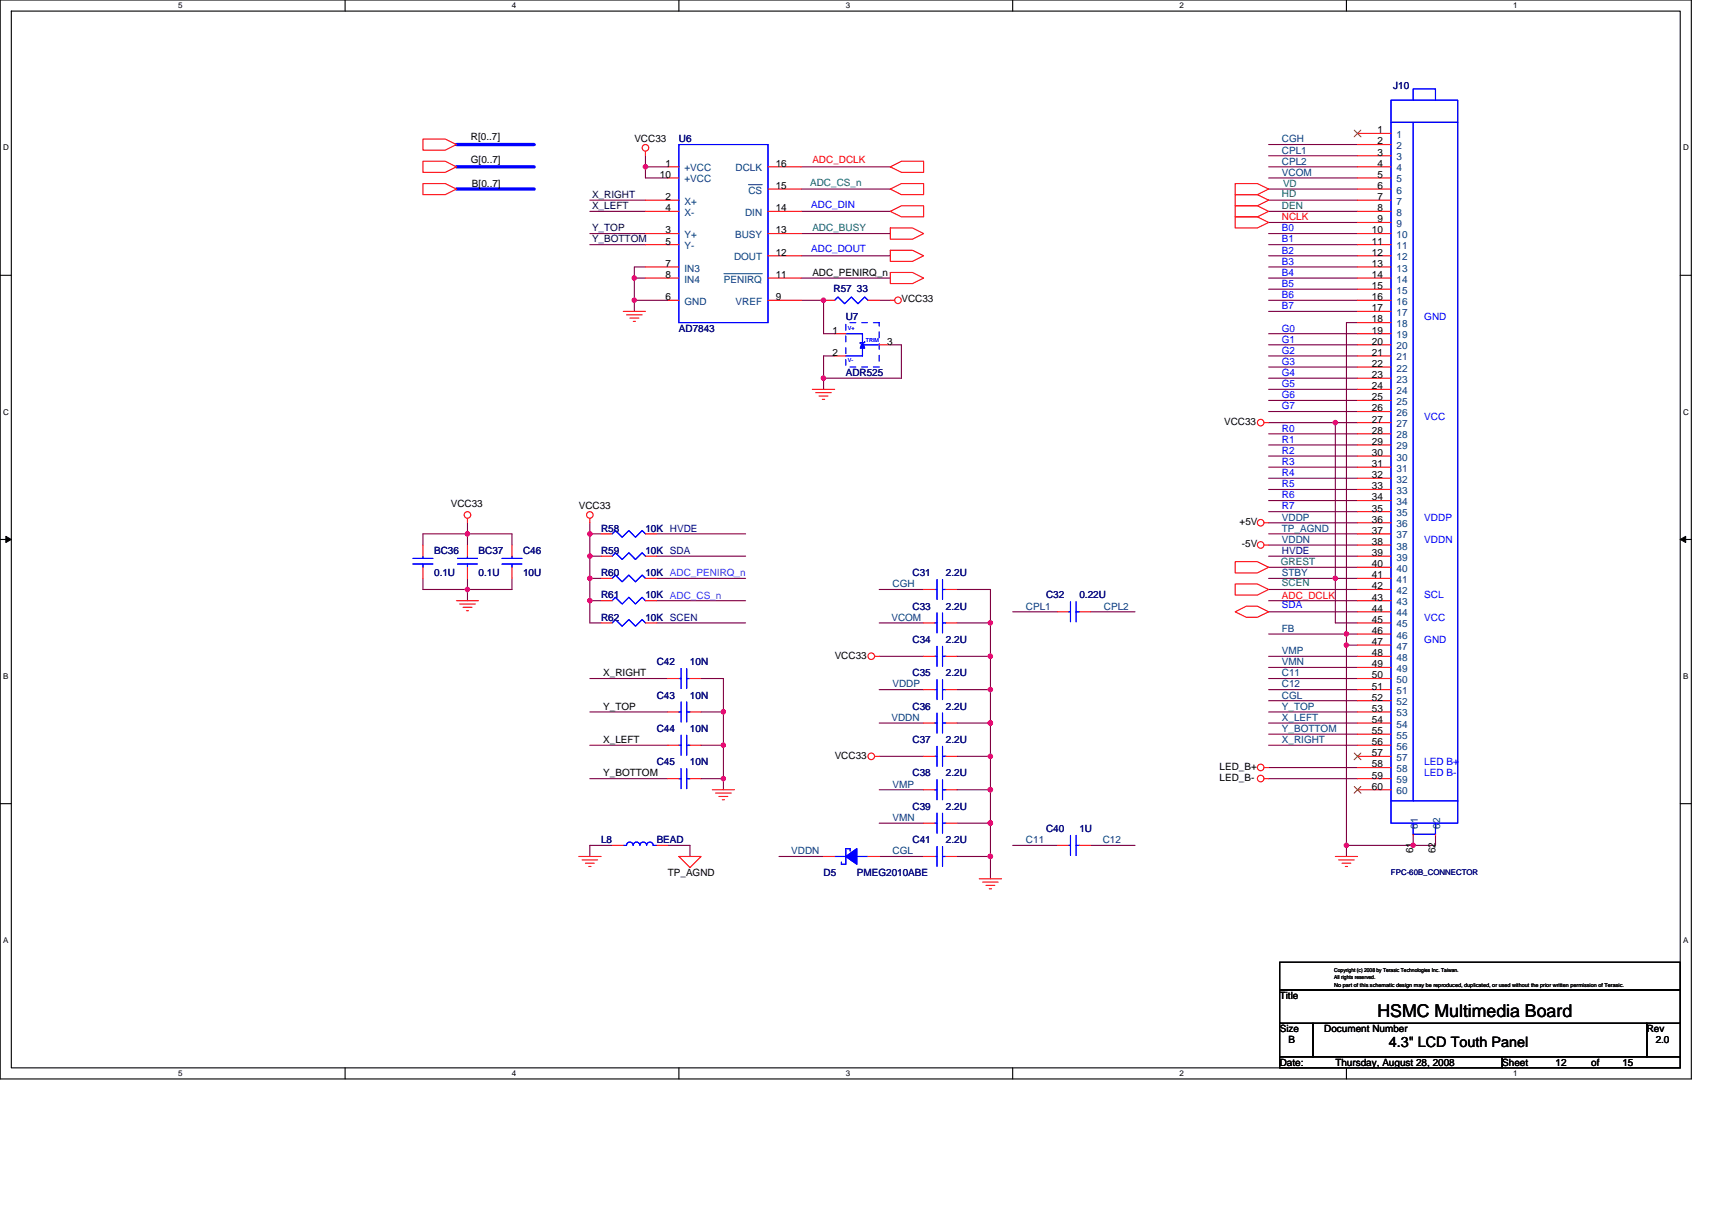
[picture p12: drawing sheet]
<svg xmlns="http://www.w3.org/2000/svg" width="297mm" height="210mm" viewBox="0 0 297 210" stroke-linecap="round" stroke-linejoin="round" font-family="sans-serif">
<path d="M0 0h293.5v187.2h-293.5zM2 1.9h289.5v183.4h-289.5z" fill="none" stroke="#000" stroke-width=".19"/>
<g fill="#fff">
<path d="M30.9 .2h.8v1.6h-.8z"/>
<path d="M30.9 185.5h.8v1.6h-.8z"/>
</g>
<path d="M59.9 0v1.9M59.9 185.3v1.9" fill="none" stroke="#000" stroke-width=".19"/>
<g fill="#fff">
<path d="M88.8 .2h.8v1.6h-.8z"/>
<path d="M88.8 185.5h.8v1.6h-.8z"/>
</g>
<path d="M117.8 0v1.9M117.8 185.3v1.9" fill="none" stroke="#000" stroke-width=".19"/>
<g fill="#fff">
<path d="M146.7 .2h.8v1.6h-.8z"/>
<path d="M146.7 185.5h.8v1.6h-.8z"/>
</g>
<path d="M175.7 0v1.9M175.7 185.3v1.9" fill="none" stroke="#000" stroke-width=".19"/>
<g fill="#fff">
<path d="M204.7 .2h.7v1.6h-.7z"/>
<path d="M204.7 185.5h.7v1.6h-.7z"/>
</g>
<path d="M233.6 0v1.9M233.6 185.3v1.9" fill="none" stroke="#000" stroke-width=".19"/>
<g fill="#fff">
<path d="M262.6 .2h.7v1.6h-.7z"/>
<path d="M262.6 185.5h.7v1.6h-.7z"/>
<path d="M.5 24.8h1v1.6h-1z"/>
<path d="M292 24.8h1v1.6h-1z"/>
<path d="M.5 70.7h1v1.5h-1z"/>
<path d="M292 70.7h1v1.5h-1z"/>
</g>
<path d="M0 47.8h2M291.5 47.8h2" fill="none" stroke="#000" stroke-width=".19"/>
<g fill="#fff">
<path d="M.5 116.5h.9v1.6h-.9z"/>
<path d="M292 116.5h.9v1.6h-.9z"/>
</g>
<path d="M0 93.6h2M291.5 93.6h2" fill="none" stroke="#000" stroke-width=".19"/>
<path d="M1 93.1l1 .5-1 .5zM291.5 93.6l1-.5v1z" fill="#000" stroke="#000" stroke-width=".17"/>
<g fill="#fff">
<path d="M.5 162.4h.9v1.5h-.9z"/>
<path d="M292 162.4h.9v1.5h-.9z"/>
</g>
<path d="M0 139.5h2M291.5 139.5h2M222 167h69.5v4.8h-69.5zM222 171.8h69.5v5.8h-69.5zM222 177.6h5.8v5.8h-5.8zM227.8 177.6h57.9v5.8h-57.9zM285.7 177.6h5.8v5.8h-5.8zM222 183.4h38.6v1.9h-38.6zM260.6 183.4h30.9v1.9h-30.9z" fill="none" stroke="#000" stroke-width=".19"/>
<g fill="none" stroke="#800040" stroke-width=".19">
<path d="M102.3 34.7h9.7M102.3 36.7h9.7M112 29h3.9M112 27v2M112 29v1.9h3.9M139 29h15.5M139 32.8h15.5M139 36.7h15.5M220.1 25.1h15.4M220.1 27h15.4M220.1 29h15.4M220.1 30.9h15.4"/>
<path d="M220.1 32.8h15.4M220.1 34.7h15.4M220.1 36.7h15.4M220.1 38.6h15.4M102.3 40.5h9.7M102.3 42.5h9.7M110.1 48.3h1.9M110.1 52.1v1.9M110.1 48.3v3.8h5.8M112 46.3h-1.9v2M139 48.3h15.5M139 40.5h15.5"/>
<path d="M139 44.4h15.5M139 52.1h3.9v5.8h1.9M152.5 52.1h2M154.5 59.8h1.9v5.8h-13.5M220.1 40.5h15.4M220.1 42.5h15.4M220.1 44.4h15.4M220.1 46.3h15.4M220.1 48.3h15.4M220.1 50.2h15.4M220.1 52.1h15.4M220.1 54h15.4"/>
<path d="M220.1 57.9h15.4M220.1 59.8h15.4M235.5 56h-1.9v54M142.9 65.6v2M144.8 61.8h-1.9v3.8M220.1 73.3h11.6M220.1 61.8h15.4M220.1 63.7h15.4M220.1 65.6h15.4M220.1 67.6h15.4M220.1 69.5h15.4M220.1 71.4h15.4"/>
<path d="M220.1 75.3h15.4M220.1 77.2h15.4M220.1 79.1h15.4M231.7 73.3v27.1M231.7 73.3h3.8M81.1 92.6v2M81.1 92.6h-7.7v2M81.1 92.6h7.7v2M81.1 90.7v1.9M102.3 90.7v1.9h2M102.3 96.5h2M102.3 96.5v3.9"/>
<path d="M102.3 92.6v3.9M113.9 92.6h15.5M113.9 96.5h15.5M220.1 92.6h15.4M220.1 81.1h15.4M220.1 83h15.4M220.1 84.9h15.4M220.1 86.9h15.4M220.1 88.8h15.4M220.1 90.7h15.4M220.1 94.6h15.4M220.1 98.4h15.4"/>
<path d="M220.1 96.5h15.4M73.4 100.4v1.9h7.7M81.1 102.3v1.9M81.1 100.4v1.9M88.8 100.4v1.9h-7.7M102.3 100.4h2M102.3 104.2h2M102.3 117.8h13.6M102.3 104.2v3.9h2M102.3 100.4v3.8M113.9 104.2h15.5M113.9 108.1h15.5"/>
<path d="M113.9 100.4h15.5M121.6 117.8h3.9v5.7M152.5 102.3h7.7M152.5 113.9h7.7M152.5 119.7h7.7M152.5 108.1h7.7M166 102.3h5.8v5.8M166 108.1h5.8M166 119.7h5.8M166 113.9h5.8M171.8 119.7v5.8M171.8 113.9v5.8"/>
<path d="M171.8 108.1v5.8M175.7 106.2h7.7M189.2 106.2h7.7M220.1 100.4h11.6M220.1 110h13.5M220.1 104.2h15.4M220.1 102.3h15.4M220.1 106.2h15.4M220.1 113.9h15.4M220.1 115.8h15.4M220.1 117.8h15.4M220.1 119.7h15.4"/>
<path d="M231.7 100.4v7.7h3.8M231.7 100.4h3.8M233.6 112v34.7M233.6 110v2M233.6 112h1.9M233.6 110h1.9M102.3 129.3h13.6M102.3 123.5h13.6M102.3 135.1h13.6M121.6 123.5h3.9M121.6 129.3h3.9M121.6 135.1h3.9"/>
<path d="M125.5 123.5v5.8M125.5 129.3v5.8M125.5 135.1v2M152.5 131.3h7.7M152.5 137.1h7.7M152.5 125.5h7.7M166 125.5h5.8M166 137.1h5.8M166 131.3h5.8M171.8 131.3v5.8M171.8 137.1v5.8M171.8 125.5v5.8"/>
<path d="M220.1 121.6h15.4M220.1 123.5h15.4M220.1 125.5h15.4M220.1 127.4h15.4M220.1 129.3h15.4M220.1 133.2h15.4M220.1 135.1h15.4M106.2 146.7h-3.9v1.9M115.9 146.7h3.8v1.9M135.2 148.6h7.7M152.5 142.9h7.7M152.5 148.6h7.7"/>
<path d="M166 148.6h5.8M166 142.9h5.8M171.8 148.6v3.9M171.8 142.9v5.7M175.7 146.7h7.7M189.2 146.7h7.7M233.6 146.7v1.9M245.2 144.8v1.9h-11.6M249.1 144.8v1.9h-3.9"/>
</g>
<g fill="#f0f" stroke="#f0f" stroke-width=".19">
<circle cx="231.7" cy="100.4" r=".38"/>
<circle cx="231.7" cy="73.3" r=".38"/>
<circle cx="125.5" cy="135.1" r=".38"/>
<circle cx="102.3" cy="96.5" r=".38"/>
<circle cx="102.3" cy="92.6" r=".38"/>
<circle cx="125.5" cy="123.5" r=".38"/>
<circle cx="171.8" cy="137" r=".38"/>
<circle cx="171.8" cy="131.3" r=".38"/>
<circle cx="171.8" cy="148.6" r=".38"/>
<circle cx="171.8" cy="142.8" r=".38"/>
<circle cx="171.8" cy="125.5" r=".38"/>
<circle cx="125.5" cy="129.3" r=".38"/>
<circle cx="81.1" cy="92.6" r=".38"/>
<circle cx="81.1" cy="102.3" r=".38"/>
<circle cx="112" cy="28.9" r=".38"/>
<circle cx="110" cy="52.1" r=".38"/>
<circle cx="171.8" cy="119.7" r=".38"/>
<circle cx="110" cy="48.2" r=".38"/>
<circle cx="142.9" cy="65.6" r=".38"/>
<circle cx="171.8" cy="108.1" r=".38"/>
<circle cx="171.8" cy="113.9" r=".38"/>
<circle cx="102.3" cy="104.2" r=".38"/>
<circle cx="102.3" cy="100.4" r=".38"/>
<circle cx="233.6" cy="110" r=".38"/>
<circle cx="233.6" cy="146.7" r=".38"/>
<circle cx="245.2" cy="146.7" r=".38"/>
<circle cx="233.6" cy="111.9" r=".38"/>
<circle cx="142.9" cy="52.1" r=".38"/>
</g>
<path d="M79.2 25.1h13.5M79.2 29h13.5M79.2 32.8h13.5" fill="none" stroke="#00f" stroke-width=".57"/>
<g fill="none" stroke="#f00" stroke-width=".19">
<path d="M73.4 24.1h3.9l1.9 1-1.9 1h-3.9zM73.4 28h3.9l1.9 1-1.9 .9h-3.9zM73.4 31.9h3.9l1.9 .9-1.9 1h-3.9zM112 26.2v.8M112 34.7h5.8M112 36.7h5.8M115.9 29h1.9M115.9 30.9h1.9M133.2 29h5.8M133.2 32.8h5.8M133.2 36.7h5.8M154.5 39.6h3.8l1.9 .9-1.9 1h-3.8z"/>
<path d="M154.5 36.7l1.9-1h3.8v1.9h-3.8zM154.5 29l1.9-1h3.8v1.9h-3.8zM154.5 32.8l1.9-.9h3.8v1.9h-3.8zM214.3 37.6h3.9l1.9 1-1.9 1h-3.9zM214.3 35.7h3.9l1.9 1-1.9 .9h-3.9zM214.3 33.8h3.9l1.9 .9-1.9 1h-3.9zM214.3 31.9h3.9l1.9 .9-1.9 1h-3.9zM235.5 23.2h5.8M235.5 25.1h5.8M235.5 27h5.8M235.5 29h5.8M235.5 30.9h5.8"/>
<path d="M235.5 32.8h5.8M235.5 34.7h5.8M235.5 36.7h5.8M235.5 38.6h5.8M108.1 54h3.9M108.7 54.6h2.7M109.3 55.2h1.5M109.9 55.8h.4M112 40.5h5.8M112 42.5h5.8M112 46.3h5.8M112 48.3h5.8"/>
<path d="M115.9 52.1h1.9M133.2 52.1h5.8M133.2 40.5h5.8M133.2 44.4h5.8M133.2 48.3h5.8M142.9 52.1h1.9M144.8 57.9h1.9M150.6 52.1h1.9M152.5 59.8h2M154.5 47.3h3.8l1.9 1-1.9 .9h-3.8zM154.5 43.4h3.8l1.9 1-1.9 1h-3.8zM154.5 52.1h.7"/>
<path d="M235.5 52.1h5.8M235.5 40.5h5.8M235.5 42.5h5.8M235.5 44.4h5.8M235.5 46.3h5.8M235.5 48.3h5.8M235.5 50.2h5.8M235.5 54h5.8M235.5 56h5.8M235.5 57.9h5.8M235.5 59.8h5.8M140.9 67.6h3.9"/>
<path d="M141.5 68.1h2.7M142.1 68.7h1.6M142.7 69.3h.4M144.8 61.8h1.9M219.3 73.3h.8M235.5 61.8h5.8M235.5 63.7h5.8M235.5 65.6h5.8M235.5 67.6h5.8M235.5 69.5h5.8M235.5 71.4h5.8M235.5 73.3h5.8"/>
<path d="M235.5 75.3h5.8M235.5 77.2h5.8M235.5 79.1h5.8M73.4 94.6v1.9M73.4 98.4v2M81.1 90v.7M81.1 94.6v1.9M81.1 98.4v2M88.8 94.6v1.9M88.8 98.4v2M102.3 90v.7M104.3 92.6h1.9"/>
<path d="M104.3 96.5h1.9M112 92.6h1.9M112 96.5h1.9M214.3 97.5h3.9l1.9 .9-1.9 1h-3.9zM219.3 90.7h.8M219.3 94.6h.8M235.5 81.1h5.8M235.5 83h5.8M235.5 84.9h5.8M235.5 86.9h5.8M235.5 88.8h5.8M235.5 90.7h5.8"/>
<path d="M235.5 92.6h5.8M235.5 94.6h5.8M235.5 96.5h5.8M235.5 98.4h5.8M79.2 104.2h3.8M79.8 104.8h2.7M80.3 105.4h1.6M80.9 106h.4M104.3 100.4h1.9M104.3 104.2h1.9M104.3 108.1h1.9M112 100.4h1.9"/>
<path d="M112 104.2h1.9M112 108.1h1.9M115.9 117.8h1.9M119.7 117.8h1.9M151.8 113.9h.7M160.2 119.7h2M160.2 113.9h2M160.2 102.3h2M160.2 108.1h2M164.1 119.7h1.9M164.1 113.9h1.9M164.1 102.3h1.9"/>
<path d="M164.1 108.1h1.9M183.4 106.2h2M187.3 106.2h1.9M214.3 106.2l1.9-1h2l1.9 1-1.9 .9h-2zM214.3 101.3h3.9l1.9 1-1.9 1h-3.9zM235.5 119.7h5.8M235.5 113.9h5.8M235.5 100.4h5.8M235.5 102.3h5.8M235.5 104.2h5.8M235.5 106.2h5.8M235.5 108.1h5.8"/>
<path d="M235.5 110h5.8M235.5 112h5.8M235.5 115.8h5.8M235.5 117.8h5.8M115.9 123.5h1.9M115.9 129.3h1.9M115.9 135.1h1.9M119.7 123.5h1.9M119.7 129.3h1.9M119.7 135.1h1.9M123.6 137.1h3.8M124.2 137.6h2.7"/>
<path d="M124.7 138.2h1.6M125.3 138.8h.4M151.8 131.3h.7M160.2 131.3h2M160.2 125.5h2M160.2 137.1h2M164.1 131.3h1.9M164.1 125.5h1.9M164.1 137.1h1.9M219.3 133.2h.8M219.3 135.1h.8M235.5 131.3h5.8"/>
<path d="M235.5 125.5h5.8M235.5 123.5h5.8M235.5 121.6h5.8M235.5 127.4h5.8M235.5 129.3h5.8M235.5 133.2h5.8M235.5 135.1h5.8M235.5 137.1h5.8M100.4 148.6h3.9M101 149.2h2.7M101.6 149.8h1.5M102.1 150.4h.4"/>
<path d="M106.2 146.7h1.9M113.9 146.7h2M117.8 148.6h3.8l-1.9 2zM142.9 148.6h1.9M150.6 148.6h1.9M160.2 148.6h2M160.2 142.9h2M164.1 148.6h1.9M164.1 142.9h1.9M169.9 152.5h3.9M170.5 153.1h2.7M171.1 153.6h1.5"/>
<path d="M171.6 154.2h.4M183.4 146.7h2M187.3 146.7h1.9M231.7 148.6h3.8M232.3 149.2h2.7M232.9 149.8h1.5M233.4 150.4h.4M245.2 144.8h.1M249.1 144.8h.1"/>
<circle cx="112" cy="25.7" r=".57"/>
<circle cx="155.8" cy="52.1" r=".57"/>
<circle cx="218.7" cy="73.3" r=".57"/>
<circle cx="81.1" cy="89.4" r=".57"/>
<circle cx="102.3" cy="89.4" r=".57"/>
<circle cx="218.7" cy="90.7" r=".57"/>
<circle cx="218.7" cy="94.6" r=".57"/>
<circle cx="151.2" cy="113.9" r=".57"/>
<circle cx="151.2" cy="131.3" r=".57"/>
<circle cx="218.7" cy="133.2" r=".57"/>
<circle cx="218.7" cy="135.1" r=".57"/>
</g>
<g fill="none" stroke="#00f" stroke-width=".19">
<path d="M245.2 17.4v-2h3.9v2M117.8 25.1h15.4v30.9h-15.4zM241.3 21.2v-3.8h11.6v3.8M241.3 21.2h11.6v117.8h-11.6zM245.2 21.2v117.8M144.8 52.1l.6-.6 1.2 1.2 1.1-1.2 1.2 1.2 1.1-1.2 .6 .6M146.7 57.9h2.9v3.9h-2.9M149.6 59.8h2.9M150 59.3v.2h-.7v.1M71.6 97.9h3.5M71.6 96.9h3.5M73.4 96.5v.4"/>
<path d="M73.4 97.9v.5M79.4 97.9h3.4M79.4 96.9h3.4M81.1 96.5v.4M81.1 97.9v.5M87.1 97.9h3.5M87.1 96.9h3.5M88.8 96.5v.4M88.8 97.9v.5M106.2 96.5l.6-.6 1.1 1.2 1.2-1.2 1.2 1.2 1.1-1.2 .6 .6M106.2 92.6l.6-.5 1.1 1.1 1.2-1.1 1.2 1.1 1.1-1.1 .6 .5M106.2 108.1l.6-.6 1.1 1.2 1.2-1.2 1.2 1.2 1.1-1.2 .6 .6"/>
<path d="M106.2 100.4l.6-.6 1.1 1.2 1.2-1.2 1.2 1.2 1.1-1.2 .6 .6M106.2 104.2l.6-.5 1.1 1.1 1.2-1.1 1.2 1.1 1.1-1.1 .6 .5M117.8 117.8h.4M118.2 116v3.5M119.1 117.8h.6M119.1 116v3.5M162.2 119.7h.4M162.2 113.9h.4M162.2 108.1h.4M162.2 102.3h.4M162.6 117.9v3.5M162.6 112.2v3.4"/>
<path d="M162.6 106.4v3.4M162.6 100.6v3.4M163.5 119.7h.6M163.5 113.9h.6M163.5 108.1h.6M163.5 102.3h.6M163.5 117.9v3.5M163.5 112.2v3.4M163.5 106.4v3.4M163.5 100.6v3.4M185.4 106.2h.3M185.7 104.4v3.5"/>
<path d="M186.7 106.2h.6M186.7 104.4v3.5M117.8 123.5h.4M117.8 135.1h.4M117.8 129.3h.4M118.2 121.8v3.5M118.2 133.4v3.5M118.2 127.6v3.5M119.1 123.5h.6M119.1 135.1h.6M119.1 129.3h.6M119.1 121.8v3.5"/>
<path d="M119.1 133.4v3.5M119.1 127.6v3.5M162.2 131.3h.4M162.2 125.5h.4M162.2 137.1h.4M162.6 129.5v3.5M162.6 123.7v3.5M162.6 135.3v3.5M163.5 131.3h.6M163.5 125.5h.6M163.5 137.1h.6M163.5 129.5v3.5"/>
<path d="M163.5 123.7v3.5M163.5 135.3v3.5M241.3 139v3.9h11.6v-3.9M111 146.7a.57 .57 0 0 0-.6-.6 .57 .57 0 0 0-.5 .6 .58 .58 0 0 0-.6-.6 .58 .58 0 0 0-.6 .6h-.6M111 146.7a.57 .57 0 0 1 .6-.6 .57 .57 0 0 1 .6 .6M112.2 146.7a.56 .56 0 0 1 .6-.6 .56 .56 0 0 1 .5 .6h.6M144.8 148.6h1.9M147.5 147.7v-.4h-.8v2.7h-.7v-.4M148.7 148.6h1.9M162.2 148.6h.4M162.2 142.9h.4M162.6 146.9v3.5"/>
<path d="M162.6 141.1v3.5M163.5 148.6h.6M163.5 142.9h.6M163.5 146.9v3.5M163.5 141.1v3.5M185.4 146.7h.3M185.7 145v3.4M186.7 146.7h.6M186.7 145v3.4M245.2 142.9v1.9h3.9v-1.9"/>
</g>
<g fill="#00f" stroke="#00f" stroke-width=".19">
<path d="M146.7 148.6l2-1.3v2.7z" fill-rule="evenodd"/>
<path d="M146.7 148.6l2-1.3v2.7z" fill-rule="evenodd"/>
<path d="M149.6 59.5l.4 .9h-.7z" fill-rule="evenodd"/>
<path d="M149.6 59.5l.4 .9h-.7z" fill-rule="evenodd"/>
</g>
<path d="M235 22.6l1.1 1.1M236.1 22.6l-1.2 1.1M235 130.7l1.1 1.1M235 136.5l1.1 1.1M236.1 130.7l-1.2 1.1M236.1 136.5l-1.2 1.1" fill="none" stroke="#804000" stroke-width=".17"/>
<path d="M129.9 32h2.4M125.6 47.5h6.7" fill="none" stroke="#004080" stroke-width=".17"/>
<path d="M146.7 56h5.8v7.7h-5.8z" fill="none" stroke="#fff" stroke-width=".17" stroke-dasharray="1 1 1 1 1 1 1 1"/>
<path d="M146.7 56h5.8v7.7h-5.8z" fill="none" stroke="#00f" stroke-width=".17" stroke-dasharray="1 1 1 1 1 1 1 1"/>
<text font-size="3.1" x="239" y="176.5">HSMC Multimedia Board</text>
<text font-size="2.5" x="241" y="181.8">4.3&quot; LCD Touth Panel</text>
<g font-size="1.7" fill="#000080">
<text x="241.7" y="15.4">J10</text>
<text x="117.8" y="24.7">U6</text>
<text x="144.6" y="50.8">R57 33</text>
<text x="117.8" y="57.5">AD7843</text>
<text x="146.7" y="55.6">U7</text>
<text x="146.7" y="65.2">ADR525</text>
<text x="104.3" y="92.3">R58</text>
<text x="112" y="92.3">10K HVDE</text>
<text x="75.3" y="96.1">BC36</text>
<text x="75.3" y="100">0.1U</text>
<text x="83" y="96.1">BC37</text>
<text x="83" y="100">0.1U</text>
<text x="90.8" y="96.1">C46</text>
<text x="90.8" y="100">10U</text>
<text x="104.3" y="96.1">R59</text>
<text x="104.3" y="100">R60</text>
<text x="112" y="96.1">10K SDA</text>
<text x="112" y="100">10K ADC_PENIRQ_n</text>
<text x="158.3" y="100">C31</text>
<text x="164.1" y="100">2.2U</text>
<text x="104.3" y="107.7">R62</text>
<text x="104.3" y="103.8">R61</text>
<text x="112" y="107.7">10K SCEN</text>
<text x="112" y="103.8">10K ADC_CS_n</text>
<text x="158.3" y="105.8">C33</text>
<text x="164.1" y="105.8">2.2U</text>
<text x="181.5" y="103.8">C32</text>
<text x="187.3" y="103.8">0.22U</text>
<text x="158.3" y="111.6">C34</text>
<text x="164.1" y="111.6">2.2U</text>
<text x="113.9" y="115.4">C42</text>
<text x="119.7" y="115.4">10N</text>
<text x="158.3" y="117.4">C35</text>
<text x="164.1" y="117.4">2.2U</text>
<text x="113.9" y="121.2">C43</text>
<text x="119.7" y="121.2">10N</text>
<text x="158.3" y="123.1">C36</text>
<text x="164.1" y="123.1">2.2U</text>
<text x="113.9" y="127">C44</text>
<text x="119.7" y="127">10N</text>
<text x="158.3" y="128.9">C37</text>
<text x="164.1" y="128.9">2.2U</text>
<text x="113.9" y="132.8">C45</text>
<text x="119.7" y="132.8">10N</text>
<text x="158.3" y="134.7">C38</text>
<text x="164.1" y="134.7">2.2U</text>
<text x="158.3" y="140.5">C39</text>
<text x="164.1" y="140.5">2.2U</text>
<text x="104.3" y="146.3">L8</text>
<text x="113.9" y="146.3">BEAD</text>
<text x="158.3" y="146.3">C41</text>
<text x="164.1" y="146.3">2.2U</text>
<text x="181.5" y="144.4">C40</text>
<text x="187.3" y="144.4">1U</text>
<text x="142.9" y="152.1">D5</text>
<text x="148.7" y="152.1">PMEG2010ABE</text>
</g>
<g font-size="1.7">
<text x="239" y="23.1">1</text>
<text x="81.7" y="24.3">R[0..7]</text>
<text x="81.7" y="28.4">G[0..7]</text>
<text x="110.1" y="24.7">VCC33</text>
<text x="115.5" y="28.9">1</text>
<text x="134.6" y="28.9">16</text>
<text x="239" y="25.1">2</text>
<text x="239" y="27">3</text>
<text x="239" y="28.9">4</text>
<text x="81.9" y="32.4">B[0..7]</text>
<text x="114.5" y="30.9">10</text>
<text x="115.5" y="34.7">2</text>
<text x="134.6" y="32.8">15</text>
<text x="239" y="30.9">5</text>
<text x="239" y="32.8">6</text>
<text x="239" y="34.7">7</text>
<text x="115.5" y="40.5">3</text>
<text x="115.5" y="36.7">4</text>
<text x="134.6" y="40.5">13</text>
<text x="134.6" y="36.7">14</text>
<text x="238" y="40.5">10</text>
<text x="239" y="36.7">8</text>
<text x="239" y="38.6">9</text>
<text x="115.5" y="42.4">5</text>
<text x="115.5" y="46.3">7</text>
<text x="134.6" y="44.4">12</text>
<text x="140.9" y="47.9">ADC_PENIRQ_n</text>
<text x="238" y="42.4">11</text>
<text x="238" y="44.4">12</text>
<text x="238" y="46.3">13</text>
<text x="115.5" y="48.2">8</text>
<text x="115.5" y="52.1">6</text>
<text x="134.6" y="48.2">11</text>
<text x="134.6" y="52.1">9</text>
<text x="156.4" y="52.5">VCC33</text>
<text x="238" y="48.2">14</text>
<text x="238" y="50.2">15</text>
<text x="238" y="52.1">16</text>
<text x="144.4" y="57.9">1</text>
<text x="153.9" y="59.8">3</text>
<text x="238" y="54">17</text>
<text x="238" y="56">18</text>
<text x="238" y="57.9">19</text>
<text x="238" y="59.8">20</text>
<text x="144.4" y="61.7">2</text>
<text x="238" y="61.7">21</text>
<text x="238" y="63.7">22</text>
<text x="238" y="65.6">23</text>
<text x="238" y="67.5">24</text>
<text x="238" y="69.5">25</text>
<text x="238" y="71.4">26</text>
<text x="212.4" y="73.7">VCC33</text>
<text x="238" y="73.3">27</text>
<text x="238" y="75.3">28</text>
<text x="238" y="77.2">29</text>
<text x="238" y="79.1">30</text>
<text x="238" y="81">31</text>
<text x="238" y="83">32</text>
<text x="78.2" y="88">VCC33</text>
<text x="100.4" y="88.4">VCC33</text>
<text x="238" y="84.9">33</text>
<text x="238" y="86.8">34</text>
<text x="238" y="88.8">35</text>
<text x="215.1" y="91.1">+5V</text>
<text x="215.5" y="95">-5V</text>
<text x="238" y="90.7">36</text>
<text x="238" y="92.6">37</text>
<text x="238" y="94.6">38</text>
<text x="238" y="96.5">39</text>
<text x="238" y="98.4">40</text>
<text x="238" y="100.4">41</text>
<text x="238" y="102.3">42</text>
<text x="238" y="104.2">43</text>
<text x="238" y="106.2">44</text>
<text x="238" y="108.1">45</text>
<text x="238" y="110">46</text>
<text x="238" y="111.9">47</text>
<text x="238" y="113.9">48</text>
<text x="104.7" y="117.4">X_RIGHT</text>
<text x="144.8" y="114.3">VCC33</text>
<text x="238" y="115.8">49</text>
<text x="238" y="117.7">50</text>
<text x="238" y="119.7">51</text>
<text x="104.7" y="123.2">Y_TOP</text>
<text x="238" y="121.6">52</text>
<text x="238" y="123.5">53</text>
<text x="238" y="125.5">54</text>
<text x="104.7" y="128.9">X_LEFT</text>
<text x="144.8" y="131.7">VCC33</text>
<text x="238" y="127.4">55</text>
<text x="238" y="129.3">56</text>
<text x="238" y="131.2">57</text>
<text x="104.7" y="134.7">Y_BOTTOM</text>
<text x="211.6" y="133.6">LED_B+</text>
<text x="211.6" y="135.5">LED_B-</text>
<text x="238" y="133.2">58</text>
<text x="238" y="135.1">59</text>
<text x="238" y="137">60</text>
<text x="245.2" y="148" transform="rotate(-90 245.2 148)">61</text>
<text x="249" y="148" transform="rotate(-90 249 148)">62</text>
<text x="115.9" y="152.1">TP_AGND</text>
<text x="222" y="173.4">Title</text>
<text x="222" y="179.1">Size</text>
<text x="229.8" y="179.1">Document Number</text>
<text x="285.7" y="179.1">Rev</text>
<text x="222" y="184.9">Date:</text>
<text x="223.6" y="181.1">B</text>
<text x="231.7" y="184.9">Thursday, August 28, 2008</text>
<text x="260.6" y="184.9">Sheet</text>
<text x="269.9" y="184.9">12</text>
<text x="276.1" y="184.9">of</text>
<text x="281.5" y="184.9">15</text>
<text x="287.3" y="181.1">2.0</text>
</g>
<g font-size="1.7" fill="#004080">
<text x="242.3" y="23.9">1</text>
<text x="118.8" y="29.7">+VCC</text>
<text x="127.6" y="29.7">DCLK</text>
<text x="222.4" y="24.7">CGH</text>
<text x="222.4" y="26.6">CPL1</text>
<text x="222.4" y="28.6">CPL2</text>
<text x="242.3" y="25.9">2</text>
<text x="242.3" y="27.8">3</text>
<text x="242.3" y="29.7">4</text>
<text x="118.8" y="35.5">X+</text>
<text x="118.8" y="31.7">+VCC</text>
<text x="129.9" y="33.6">CS</text>
<text x="222.4" y="30.5">VCOM</text>
<text x="242.3" y="31.7">5</text>
<text x="242.3" y="33.6">6</text>
<text x="242.3" y="35.5">7</text>
<text x="118.8" y="41.3">Y+</text>
<text x="118.8" y="37.5">X-</text>
<text x="127.5" y="41.3">BUSY</text>
<text x="129.3" y="37.5">DIN</text>
<text x="242.3" y="37.5">8</text>
<text x="242.3" y="39.4">9</text>
<text x="242.3" y="41.3">10</text>
<text x="118.8" y="43.2">Y-</text>
<text x="118.8" y="47.1">IN3</text>
<text x="127.4" y="45.2">DOUT</text>
<text x="242.3" y="43.2">11</text>
<text x="242.3" y="45.2">12</text>
<text x="242.3" y="47.1">13</text>
<text x="118.8" y="49">IN4</text>
<text x="118.8" y="52.9">GND</text>
<text x="125.6" y="49">PENIRQ</text>
<text x="127.6" y="52.9">VREF</text>
<text x="242.3" y="49">14</text>
<text x="242.3" y="51">15</text>
<text x="242.3" y="52.9">16</text>
<text x="242.3" y="54.8">17</text>
<text x="242.3" y="56.8">18</text>
<text x="242.3" y="58.7">19</text>
<text x="242.3" y="60.6">20</text>
<text x="242.3" y="62.5">21</text>
<text x="242.3" y="64.5">22</text>
<text x="242.3" y="66.4">23</text>
<text x="242.3" y="68.3">24</text>
<text x="242.3" y="70.3">25</text>
<text x="242.3" y="72.2">26</text>
<text x="242.3" y="74.1">27</text>
<text x="242.3" y="76.1">28</text>
<text x="242.3" y="78">29</text>
<text x="242.3" y="79.9">30</text>
<text x="242.3" y="81.9">31</text>
<text x="242.3" y="83.8">32</text>
<text x="242.3" y="85.7">33</text>
<text x="242.3" y="87.7">34</text>
<text x="242.3" y="89.6">35</text>
<text x="222.4" y="92.3">TP_AGND</text>
<text x="222.4" y="90.3">VDDP</text>
<text x="222.4" y="94.2">VDDN</text>
<text x="242.3" y="91.5">36</text>
<text x="242.3" y="93.4">37</text>
<text x="242.3" y="95.4">38</text>
<text x="154.9" y="101.9">CGH</text>
<text x="222.4" y="100">STBY</text>
<text x="242.3" y="97.3">39</text>
<text x="242.3" y="99.2">40</text>
<text x="242.3" y="101.2">41</text>
<text x="154.7" y="107.7">VCOM</text>
<text x="178" y="105.8">CPL1</text>
<text x="191.5" y="105.8">CPL2</text>
<text x="242.3" y="103.1">42</text>
<text x="242.3" y="105">43</text>
<text x="242.3" y="107">44</text>
<text x="222.4" y="113.5">VMP</text>
<text x="222.4" y="109.6">FB</text>
<text x="242.3" y="108.9">45</text>
<text x="242.3" y="110.8">46</text>
<text x="242.3" y="112.7">47</text>
<text x="154.9" y="119.3">VDDP</text>
<text x="222.4" y="115.4">VMN</text>
<text x="222.4" y="117.4">C11</text>
<text x="222.4" y="119.3">C12</text>
<text x="242.3" y="114.7">48</text>
<text x="242.3" y="116.6">49</text>
<text x="242.3" y="118.5">50</text>
<text x="154.7" y="125.1">VDDN</text>
<text x="222.4" y="121.2">CGL</text>
<text x="222.4" y="123.2">Y_TOP</text>
<text x="222.4" y="125.1">X_LEFT</text>
<text x="242.3" y="120.5">51</text>
<text x="242.3" y="122.4">52</text>
<text x="242.3" y="124.3">53</text>
<text x="222.4" y="127">Y_BOTTOM</text>
<text x="222.4" y="128.9">X_RIGHT</text>
<text x="242.3" y="126.3">54</text>
<text x="242.3" y="128.2">55</text>
<text x="242.3" y="130.1">56</text>
<text x="154.9" y="136.7">VMP</text>
<text x="242.3" y="132">57</text>
<text x="242.3" y="134">58</text>
<text x="242.3" y="135.9">59</text>
<text x="242.3" y="137.8">60</text>
<text x="154.9" y="142.5">VMN</text>
<text x="246" y="143.8" transform="rotate(-90 246 143.8)">61</text>
<text x="249.9" y="143.8" transform="rotate(-90 249.9 143.8)">62</text>
<text x="137.3" y="148.3">VDDN</text>
<text x="154.9" y="148.3">CGL</text>
<text x="178" y="146.3">C11</text>
<text x="191.3" y="146.3">C12</text>
</g>
<g font-size="1.7" fill="#f00">
<text x="140.9" y="28.4">ADC_DCLK</text>
<text x="222.4" y="38.2">NCLK</text>
<text x="222.4" y="103.9">ADC_DCLK</text>
</g>
<g font-size="1.7" fill="#000040">
<text x="102.7" y="34.4">X_RIGHT</text>
<text x="102.7" y="36.3">X_LEFT</text>
<text x="102.7" y="40.2">Y_TOP</text>
<text x="102.7" y="42.1">Y_BOTTOM</text>
</g>
<g font-size="1.7" fill="#008040">
<text x="140.6" y="32.2">ADC_CS_n</text>
<text x="222.4" y="34.2">HD</text>
<text x="222.6" y="32.4">VD</text>
<text x="140.9" y="40.2">ADC_BUSY</text>
<text x="222.4" y="36.3">DEN</text>
<text x="222.2" y="98.1">GREST</text>
<text x="222.4" y="101.7">SCEN</text>
</g>
<g font-size="1.7" fill="#00f">
<text x="140.8" y="36.1">ADC_DIN</text>
<text x="222.4" y="40.2">B0</text>
<text x="140.8" y="43.8">ADC_DOUT</text>
<text x="222.4" y="42.1">B1</text>
<text x="222.4" y="44">B2</text>
<text x="222.4" y="46">B3</text>
<text x="222.4" y="47.9">B4</text>
<text x="222.4" y="49.8">B5</text>
<text x="222.4" y="51.7">B6</text>
<text x="222.4" y="53.7">B7</text>
<text x="222.4" y="57.5">G0</text>
<text x="222.4" y="59.5">G1</text>
<text x="247.1" y="55.6">GND</text>
<text x="222.4" y="61.4">G2</text>
<text x="222.4" y="63.3">G3</text>
<text x="222.4" y="65.3">G4</text>
<text x="222.4" y="67.2">G5</text>
<text x="222.4" y="69.1">G6</text>
<text x="222.4" y="71">G7</text>
<text x="222.4" y="74.9">R0</text>
<text x="222.4" y="76.8">R1</text>
<text x="247.1" y="73">VCC</text>
<text x="222.4" y="78.8">R2</text>
<text x="222.4" y="80.7">R3</text>
<text x="222.4" y="82.6">R4</text>
<text x="222.4" y="84.6">R5</text>
<text x="222.4" y="86.5">R6</text>
<text x="222.4" y="88.4">R7</text>
<text x="247.1" y="90.3">VDDP</text>
<text x="247.1" y="94.2">VDDN</text>
<text x="222.4" y="105.6">SDA</text>
<text x="247.1" y="107.7">VCC</text>
<text x="247.1" y="103.8">SCL</text>
<text x="247.1" y="111.6">GND</text>
<text x="247.1" y="134.7">LED B-</text>
<text x="247.1" y="132.8">LED B+</text>
</g>
<text font-size="1.7" fill="#0000a0" x="222.4" y="96.1">HVDE</text>
<g font-size="1.4">
<text x="30.9" y="1.5">5</text>
<text x="88.8" y="1.5">4</text>
<text x="146.7" y="1.5">3</text>
<text x="204.7" y="1.5">2</text>
<text x="262.6" y="1.5">1</text>
<text x=".5" y="26.1">D</text>
<text x="292" y="26.1">D</text>
<text x=".5" y="71.9">C</text>
<text x="292" y="71.9">C</text>
<text x=".5" y="117.8">B</text>
<text x="292" y="117.8">B</text>
<text x=".5" y="163.6">A</text>
<text x="292" y="163.6">A</text>
<text x="30.9" y="186.8">5</text>
<text x="88.8" y="186.8">4</text>
<text x="146.7" y="186.8">3</text>
<text x="204.7" y="186.8">2</text>
<text x="262.6" y="186.8">1</text>
</g>
<text font-size="1.4" fill="#000080" x="241.3" y="151.8">FPC-60B_CONNECTOR</text>
<g font-size="1" fill="#00f">
<text x="147.1" y="57.2">V+</text>
<text x="150.2" y="59.3">TRIM</text>
<text x="147.1" y="62.8">V-</text>
</g>
<g font-size="1">
<text x="231.5" y="168.6">Copyright (c) 2008 by Terasic Technologies Inc. Taiwan.</text>
<text x="231.5" y="171.3">No part of this schematic design may be reproduced, duplicated, or used without the prior written permission of Terasic.</text>
<text x="231.5" y="169.9">All rights reserved.</text>
</g>
</svg>
